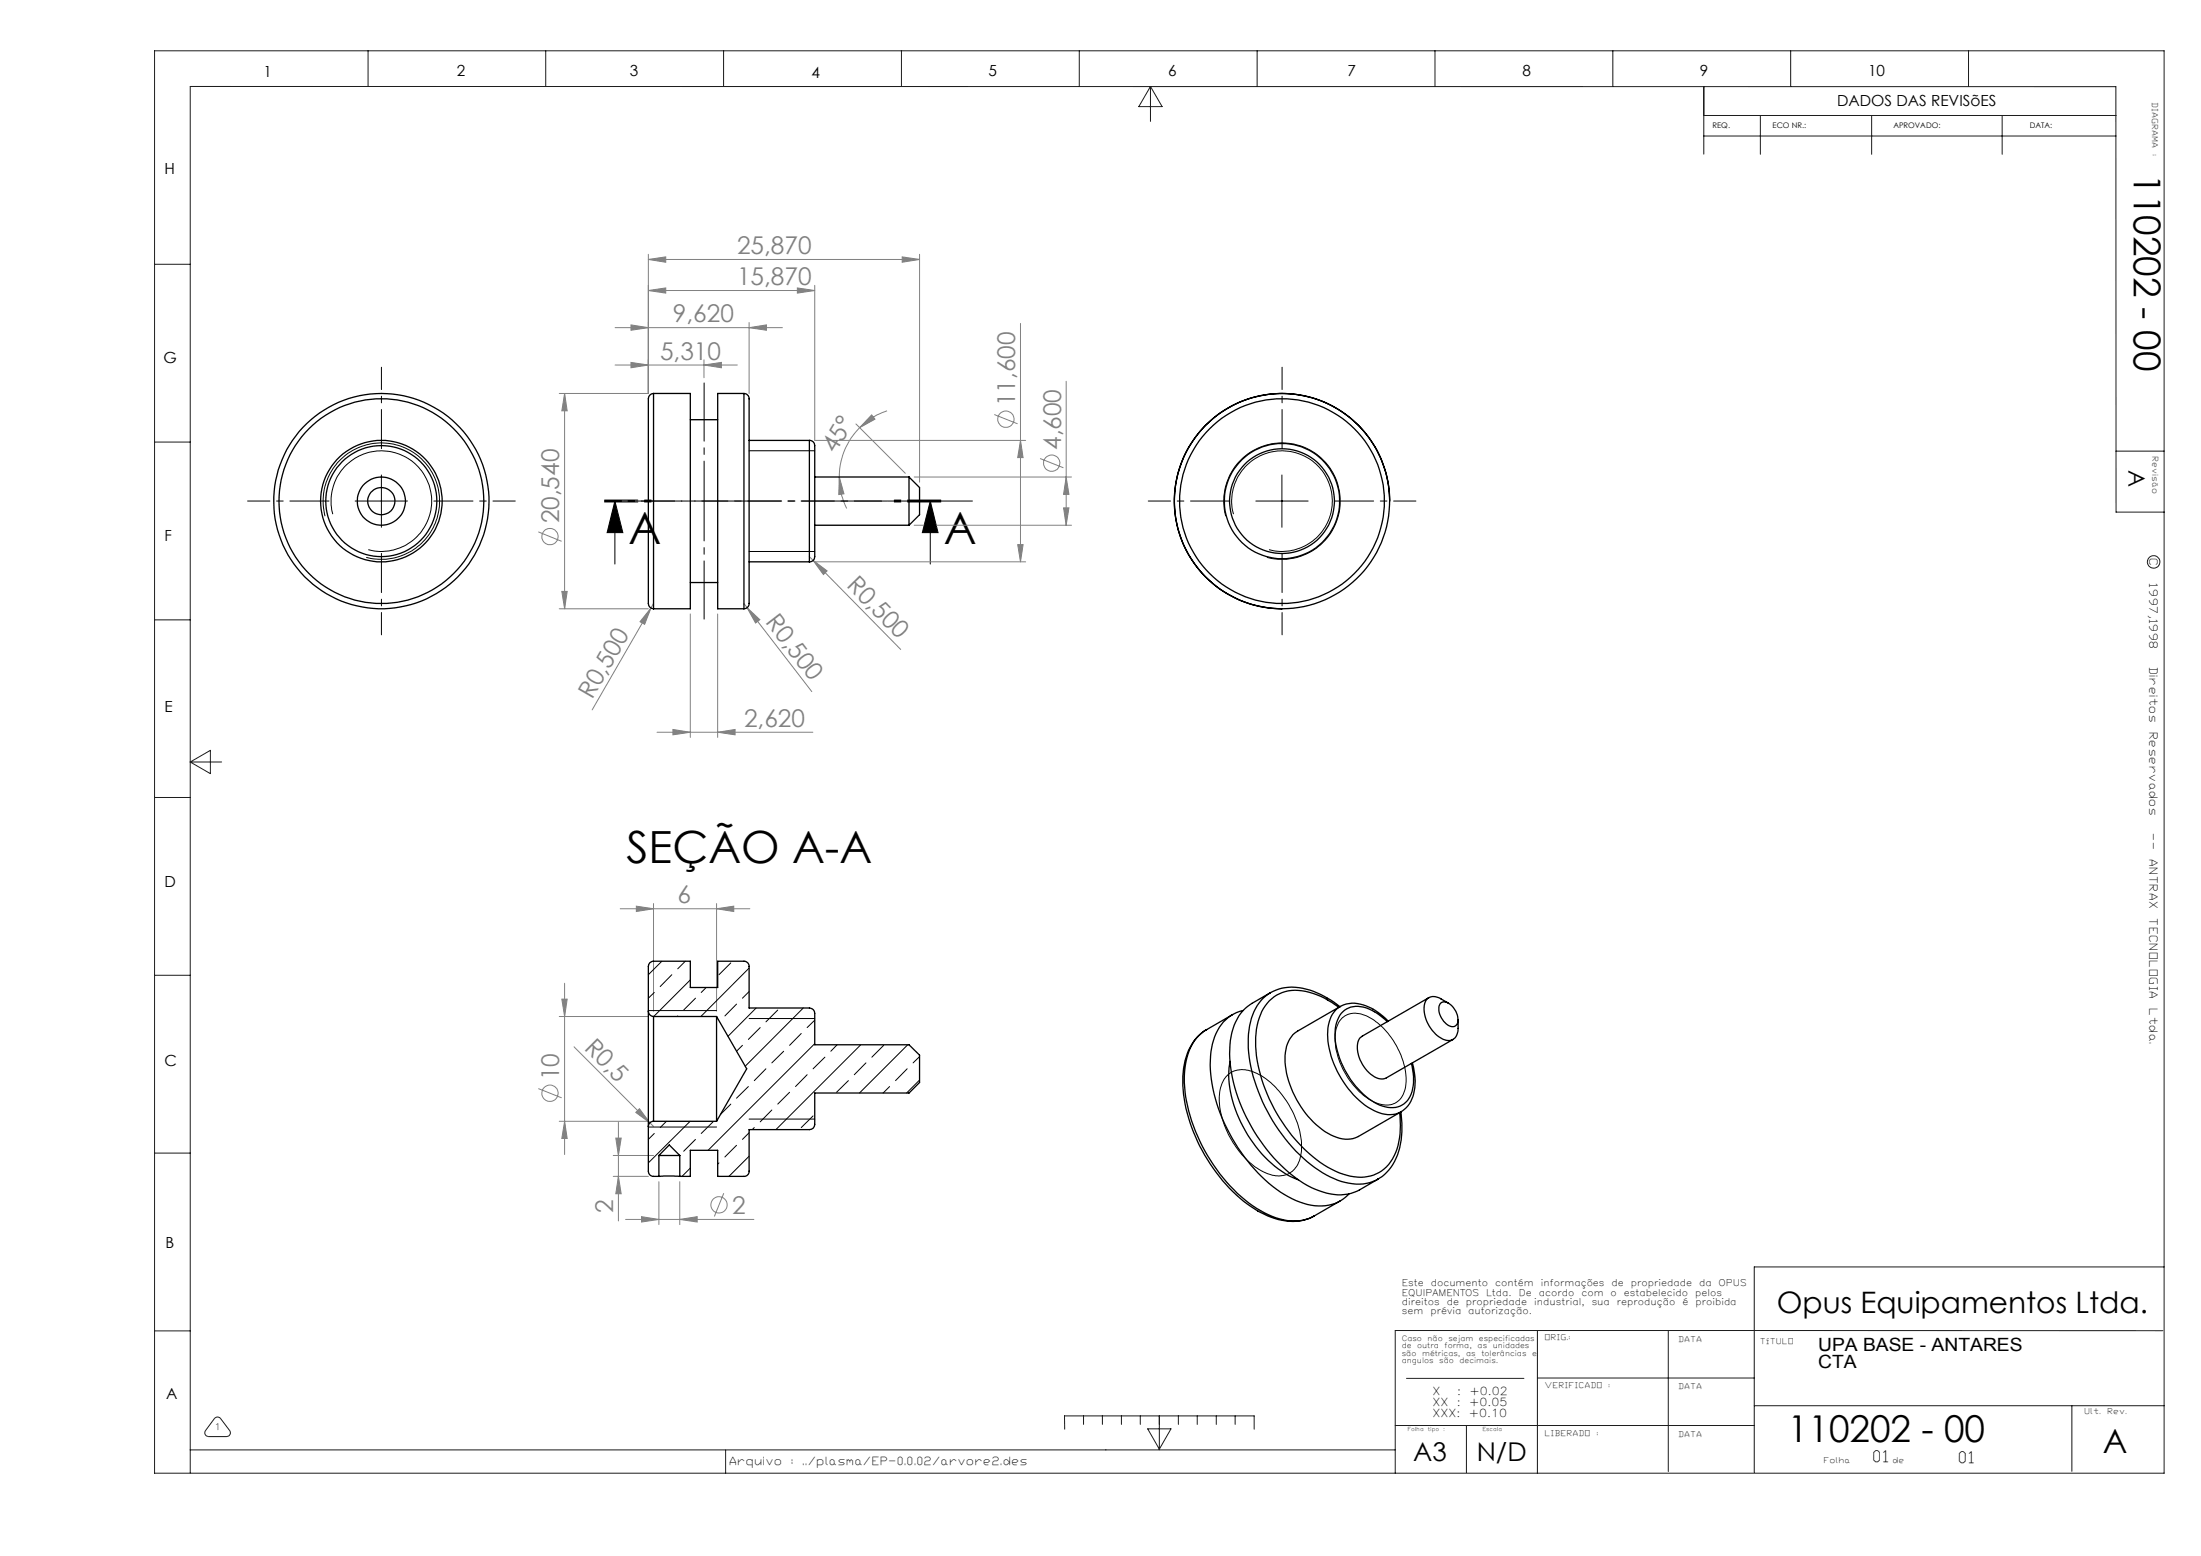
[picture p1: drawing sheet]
<svg xmlns="http://www.w3.org/2000/svg" width="420mm" height="297mm" viewBox="0 0 420 297" stroke-linecap="round" stroke-linejoin="round" font-family="sans-serif">
<g fill="none" stroke="#808080" stroke-width=".19">
<path d="M123.7 49.5l3.3-.5v1.1zM123.7 55.5l3.3-.5v.9zM123.7 48.5v26.6h-17M123.7 49.5h51.8M123.7 55.5h31.8M152.2 55l3.3 .5-3.3 .4zM155.5 54.5v29.6h40.2M172.2 49l3.3 .5-3.3 .6zM175.5 48.5v43.5M107.7 75.1l.5 3.3h-1zM107.7 75.1v41.1M117.4 69.7h23.3"/>
<path d="M117.4 62.5h31.9M120.4 69.2l3.3 .5-3.3 .5zM120.4 62l3.3 .5-3.3 .5zM134.3 69.7l3.4-.5v1zM134.3 68.7v3.4M142.9 62.5l3.4-.5v1zM142.9 61.6v13.5M166.3 79.2l.7 .8-3 1.6zM169.3 78.4a13.7 13.7 0 0 0-5.3 3.2M189.7 79.1l4.5 1.8M194.7 61.7v45.5M203.4 72.8v27.5"/>
<path d="M160.2 91l.8 3.3-.9 .1zM160.2 91a13.4 13.4 0 0 0 1.4 6M163.3 80.9l9.5 9.4M164 81.6a13.2 13.2 0 0 0-3.8 9.4M174.4 91h30.1M194.7 84.1l.5 3.2h-1zM198.5 87.5l4.4 1.8M203 96.9h1l-.6 3.4zM203.4 91l.6 3.4h-1zM102.7 101.5l4.5 1.8M106.7 116.2h17M107.2 112.9h1l-.5 3.3z"/>
<path d="M124.2 116.1l-1.2 3.1-.9-.5zM124.2 116.1l-11.2 19.4M124.7 115.2l-.5 .9M131.7 117.2v23.6M136.9 117.2v23.6M142 115.2l.6 .8M142.6 116l2.4 2.3-.8 .6zM142.6 116l12.3 16M154.4 106.3l.8 .7M155.2 107l2.6 2-.7 .7zM155.2 107l16.7 17M155.5 107.2h40.2"/>
<path d="M174.4 100.3h30.1M194.2 104h1l-.5 3.2zM125.4 139.8h29.7M128.4 139.2l3.3 .6-3.3 .5zM136.9 139.8l3.4-.6v1.1zM118.4 173.5h24.7M121.4 173l3.3 .5-3.3 .5zM124.7 172.5v20.5M136.7 173.5l3.3-.5v1zM136.7 172.5v20.5M106.7 194h17M107.2 190.7h1l-.5 3.3z"/>
<path d="M107.7 187.7v32.7M109.5 199.8l14.5 14.5M102.7 207.8l4.5 1.7M106.7 214h17M107.7 214l.5 3.3h-1zM117.5 217.2h1l-.5 3.4zM118 214.2v18.8M121.3 212.3l.7-.7 2 2.7zM124 214.3l.7 .7M117 224.5h6.7M117 220.6h7.7M118 224.5l.5 3.4h-1z"/>
<path d="M119.4 232.8h24.5M122.4 232.2l3.3 .6-3.3 .5zM125.7 225.6v8.1M129.7 232.8l3.3-.6v1.1zM129.7 225.6v8.1M138.1 227.7l-1.8 4.5"/>
<circle cx="191.9" cy="80" r="1.55"/>
<circle cx="200.7" cy="88.4" r="1.55"/>
<circle cx="104.9" cy="102.4" r="1.55"/>
<circle cx="104.9" cy="208.7" r="1.55"/>
<circle cx="137.2" cy="230" r="1.56"/>
</g>
<g fill="none" stroke="#000" stroke-width=".19">
<path d="M62 98.5a11.1 11.1 0 0 1 9.8-13.9 11.1 11.1 0 0 1 12 12 11.1 11.1 0 0 1-13.9 9.8M63.5 98.1a9.6 9.6 0 0 1 8.4-12 9.6 9.6 0 0 1 10.4 10.4 9.6 9.6 0 0 1-12 8.4M67.8 95.6h10M72.8 90.7v9.9M117.3 95.6l1.6 6.1h-3zM117.3 95.6v12.1M142.9 86h12.6M177.5 95.6l1.5 6.1h-3zM177.5 95.6v12.1M233.9 98.5a11.1 11.1 0 0 1 9.8-13.9 11.1 11.1 0 0 1 12 12 11.1 11.1 0 0 1-13.9 9.8M235.4 98.1a9.6 9.6 0 0 1 8.4-12 9.6 9.6 0 0 1 10.4 10.4 9.6 9.6 0 0 1-12.1 8.4M239.6 95.6h10"/>
<path d="M244.6 90.7v9.9M142.9 105.3h12.6M123.7 192.9h13M142.9 194.4h12.6M256 194.4a4.1 4.1 0 0 1 5-.4 14.5 14.5 0 0 1 7.3 13.1 3.7 3.7 0 0 1-3.7 3.8 8.9 8.9 0 0 1-6.3-3.7 13.7 13.7 0 0 1-3.4-10.5l.1-.3a4.3 4.3 0 0 1 1-2zM123.7 215.1h13M142.9 213.6h12.6M234 205.5a4.8 4.8 0 0 1 5.9-.6 17.1 17.1 0 0 1 8 10.7 8.6 8.6 0 0 1-.7 7.3 4.4 4.4 0 0 1-5.7 1 16.1 16.1 0 0 1-8-9.6 10 10 0 0 1 .1-8.4z"/>
</g>
<g fill="none" stroke="#191924" stroke-width=".19">
<path d="M29.5 9.7h383.5v271.5h-383.5zM70.2 9.7v6.8M104.1 9.7v6.8M138.1 9.7v6.8M172 9.7v6.8M206 9.7v6.8M219.5 16.5v6.7M219.5 16.5l2.3 3.9h-4.5zM239.9 9.7v6.8M273.8 9.7v6.8M307.8 9.7v6.8M325.1 16.5v12.9"/>
<path d="M341.7 9.7v6.8M375.6 9.7v6.8M325.1 22h78.7M325.1 26h78.7M335.9 22v7.5M357.2 22v7.5M382.1 22v7.5M29.5 50.4h6.8M29.5 84.4h6.8M403.8 86.1h9.2M413 97.8h-9.2v-81.3h-367.5v264.6M29.5 118.3h6.8"/>
<path d="M29.5 152.2h6.8M36.3 145.4h6M36.3 145.4l3.8-2.2v4.5zM29.5 186.2h6.8M29.5 220.1h6.8M29.5 254h6.8M293.4 254v27.2M318.3 254v26.9M412.7 254h-146.5v27.2M413 241.8h-78.2v39.3M36.3 276.8h229.9M40.9 270.8a.74 .74 0 0 1 1.2 0l1.7 2.2a.72 .72 0 0 1 .1 .8 .72 .72 0 0 1-.6 .4h-3.5a.73 .73 0 0 1-.6-1.2z"/>
<path d="M138.5 276.8v4.4M203.2 272.8l-.1-2.5h36.2v2.5M206.8 270.3v1.6M210.4 270.3v1.6M214 270.3v1.6M217.6 270.3v1.6M219 272.7h4.4l-2.2 3.9zM221.2 270.3v6.4M224.9 270.3v1.6M228.5 270.3v1.6M232.1 270.3v1.6M235.7 270.3v1.6"/>
<path d="M266.2 272.1h68.6M268.4 263.1h22.4M279.8 272.1v9M293.4 263h41.4M334.8 268.3h78.2M395.4 268.3v12.5"/>
<circle cx="411" cy="107.2" r="1.19"/>
</g>
<path d="M134.4 73.1v45.1" fill="none" stroke="#000" stroke-width=".19" stroke-dasharray="15.2 1.3 1.3 1.3" stroke-dashoffset="4.1"/>
<path d="M116.6 95.6h69" fill="none" stroke="#000" stroke-width=".19" stroke-dasharray="15.2 1.3 1.3 1.3" stroke-dashoffset="1.7"/>
<path d="M115.4 95.5h10M115.4 95.8h10M179.5 95.6h-64.1M179.5 95.5h-10M179.5 95.8h-10" fill="none" stroke="#000" stroke-width=".19" stroke-dasharray="6.3 1.3 1.3 1.3"/>
<path d="M62.8 95.6h-15.6M72.8 85.6v-15.5M82.8 95.6h15.5M234.7 95.6h-15.6M244.6 85.6v-15.5M254.7 95.6h15.5M72.8 105.6v15.6M244.6 105.6v15.6" fill="none" stroke="#000" stroke-width=".19" stroke-dasharray="15.2 1.3 1.3 1.3" stroke-dashoffset="7.8"/>
<path d="M177.5 95.6l1.5 6.1h-3zM117.3 95.6l1.6 6.1h-3z" fill="#000"/>
<g fill="#808080">
<path d="M121.3 212.3l.7-.7 2 2.7z"/>
<path d="M124.2 116.1l-1.2 3.1-.9-.5z"/>
<path d="M142.6 116l2.4 2.3-.8 .6z"/>
<path d="M155.2 107l2.6 2-.7 .7z"/>
<path d="M136.7 173.5l3.3-.5v1zM121.4 173l3.3 .5-3.3 .5z"/>
<path d="M120.4 69.2l3.3 .5-3.3 .5zM134.3 69.7l3.4-.5v1z"/>
<path d="M120.4 62l3.3 .5-3.3 .5zM142.9 62.5l3.4-.5v1z"/>
<path d="M123.7 49.5l3.3-.5v1.1zM172.2 49l3.3 .5-3.3 .6zM123.7 55.5l3.3-.5v.9zM152.2 55l3.3 .5-3.3 .4z"/>
<path d="M128.4 139.2l3.3 .6-3.3 .5zM136.9 139.8l3.4-.6v1.1z"/>
<path d="M122.4 232.2l3.3 .6-3.3 .5zM129.7 232.8l3.3-.6v1.1z"/>
<path d="M166.3 79.2l.7 .8-3 1.6zM160.2 91l.8 3.3-.9 .1z"/>
<path d="M118 224.5l.5 3.4h-1zM117.5 217.2h1l-.5 3.4z"/>
<path d="M203.4 91l.6 3.4h-1zM203 96.9h1l-.6 3.4zM194.7 84.1l.5 3.2h-1zM194.2 104h1l-.5 3.2zM107.7 75.1l.5 3.3h-1zM107.2 112.9h1l-.5 3.3z"/>
<path d="M107.2 190.7h1l-.5 3.3zM107.7 214l.5 3.3h-1z"/>
</g>
<g fill="none" stroke="#000" stroke-width=".25">
<path d="M124.7 75.1a1.24 1.24 0 0 0-1 1.7v38a1.14 1.14 0 0 0 1 1.4M124.7 75.1h7v41.1h-7M124.7 75.1v41.1M142 75.1a1.24 1.24 0 0 1 .9 1.7v38a1.14 1.14 0 0 1-.9 1.4M142 75.1h-5.1v41.1h5.1M142 75.1v41.1M131.7 80.1h5.2M142.9 84.1h11.5M154.4 84.1a1.2 1.2 0 0 1 1.1 1.6v16.3a17 17 0 0 1-.2 4.8l-.3 .3-.6 .1M154.4 84.1v23.1M155.5 91h18M173.5 91v9.3"/>
<path d="M173.5 91l2 2.1v5.1l-2 2.1M265.2 95.6a20.5 20.5 0 0 0-20.6-20.5 20.5 20.5 0 0 0-20.5 20.6 20.5 20.5 0 0 0 20.5 20.5M131.7 111.2h5.2M142.9 107.2h11.5M155.5 100.3h18M123.7 193v-8.5a.96 .96 0 0 1 1-1h7v5h5.2v-5h5.1a.96 .96 0 0 1 .9 1v7.9h11.5a1.02 1.02 0 0 1 1.1 1v6h18l2 2v5.2l-2 2h-18v6a.97 .97 0 0 1-1.1 1h-11.5v8a.96 .96 0 0 1-.9 .9h-5.1v-4.9h-5.2v4.9h-2M123.7 193a1.02 1.02 0 0 0 1 1M123.7 193v22M124.7 194v20M124.7 194h12M136.7 194v20M136.7 194l5.8 10-5.8 10"/>
<path d="M230.2 196.5a9.9 9.9 0 0 0-4.4 8.2 28.9 28.9 0 0 0 5.2 17.5 25.7 25.7 0 0 0 11.5 10.1 9.6 9.6 0 0 0 8.3-.2M230.2 196.5a9.3 9.3 0 0 0-4.1 7.5 28.3 28.3 0 0 0 4.9 17.5 26.1 26.1 0 0 0 12.5 10.9 8.7 8.7 0 0 0 7.3-.3M235.2 193.7l-5 2.8M237.2 192.9a7.9 7.9 0 0 0-5.8 6.4 24.4 24.4 0 0 0 2.3 15.2 30.9 30.9 0 0 0 12.1 13.9 10.9 10.9 0 0 0 8.9 1.3l1.6-.8 1.1-1M242.4 189.5a9.7 9.7 0 0 1 9 0l2.4 1.3 1.9 1.4M242.4 189.5l-3.5 2a8.7 8.7 0 0 0-4 6.4 25.5 25.5 0 0 0 2.9 15.4 30.1 30.1 0 0 0 12.5 13.4 10.3 10.3 0 0 0 8.7 .7l4-2.3M242.4 189.5a9 9 0 0 0-4.1 7.1 27.3 27.3 0 0 0 4.1 16.5 28.1 28.1 0 0 0 12.2 11.9 9.3 9.3 0 0 0 8.4 .1M255.5 192.3a13.4 13.4 0 0 0-9.6-3.2 7.4 7.4 0 0 0-5.8 5.9 22 22 0 0 0 1.7 13.9 29 29 0 0 0 12.3 14.3 9.8 9.8 0 0 0 8.5 .8 8.3 8.3 0 0 0 4.5-6.8l.1-2.4-.1-2.4M255.7 192.1l-8.1 4.7a5.8 5.8 0 0 0-2.4 5.3 18 18 0 0 0 8.8 14.5 5.5 5.5 0 0 0 5.2 .3l8.1-4.7M255.7 192.1a5.8 5.8 0 0 0-2.4 5.3 18 18 0 0 0 8.8 14.5 5.5 5.5 0 0 0 5.2 .3M255.7 192.1h.1M255.8 192.1a6.5 6.5 0 0 1 6.5 .7l1.5 1.1 1.1 1"/>
<path d="M264.7 195a8.8 8.8 0 0 0-6-2.9 4.1 4.1 0 0 0-3.8 3.6 14.8 14.8 0 0 0 3.3 11 11.4 11.4 0 0 0 6.7 4.7 4 4 0 0 0 4.7-3.6 10 10 0 0 0-.3-4.8M272.7 190.4l-12.7 7.4a2.79 2.79 0 0 0-.9 3.1 6.5 6.5 0 0 0 4.2 5h.6l.6-.2 12.8-7.3M274.8 191.6a1.41 1.41 0 0 1 2.1 .3 3.4 3.4 0 0 1 1.1 3.6 1.27 1.27 0 0 1-2-.1 3.4 3.4 0 0 1-1.2-3.8zM276.4 191.5a6 6 0 0 0-2.5-1.3 1.81 1.81 0 0 0-2.2 2.1 6.6 6.6 0 0 0 4.3 6.3 1.88 1.88 0 0 0 2.2-2.1v-1.8M123.7 215v8.6a.96 .96 0 0 0 1 .9h1M124.7 214a.96 .96 0 0 0-1 1M124.7 214h12M234.7 202.6a19.9 19.9 0 0 0 2.9 13.2 20.6 20.6 0 0 0 10.1 9.4h.1M267.3 212.2a14.3 14.3 0 0 1-2.3 11.1l-.8 .9-1.2 .9M269.5 202.9a10 10 0 0 1-.5 7.8l-.6 .7-1.1 .8M125.7 224.5h4M125.7 220.6h4"/>
<path d="M125.7 220.6v3.9M125.7 220.6l2-2.1 2 2.1M129.7 220.6v3.9M255.7 229.2l-4.9 2.9"/>
<circle cx="72.8" cy="95.7" r="19.5"/>
<circle cx="72.8" cy="95.7" r="20.6"/>
<circle cx="72.8" cy="95.6" r="10.6"/>
<circle cx="72.8" cy="95.7" r="2.6"/>
<circle cx="72.8" cy="95.7" r="4.6"/>
<circle cx="72.8" cy="95.7" r="11.6"/>
<circle cx="244.6" cy="95.7" r="11"/>
<circle cx="244.6" cy="95.6" r="10"/>
<circle cx="244.6" cy="95.7" r="19.5"/>
<circle cx="244.6" cy="95.6" r="20.6"/>
</g>
<g fill="none" stroke="#000" stroke-width=".19">
<path d="M124.8 189.4l-1.1 1.1M126.3 183.5l-2.6 2.6M128.2 186.1l-2.2 2.2M129.3 193.9l-.1 .1M130.8 183.5l-1.5 1.4M131.7 187l-7 7M132.7 190.5l-2.2 2.3M134.8 188.5l-1 .9M139.5 183.8l-2.3 2.3M140.5 191.7l-2.2 2.2M141.7 199.5l-1.2 1.2M142.9 184.8l-9.2 9.2"/>
<path d="M142.9 189.3l-1.2 1.2M144.3 192.4l-5.4 5.4M145.1 196.1l-2.3 2.3M148.4 192.8l-2.2 2.2M152.9 197.3l-2.2 2.2M153.3 192.4l-11.1 11.1M155.5 199.2l-20.4 20.4M155.5 194.7l-1.5 1.4M159.7 199.4l-1.2 1.3M164.3 199.4l-16.2 16.2M168.6 199.5l-2.2 2.3M173.2 199.4l-9.2 9.2"/>
<path d="M124.8 216.4l-1.1 1.1M127.2 214l-1.2 1.2M131.7 214l-8 8M132.7 217.5l-2.2 2.2M136.1 214.1l-2.3 2.3M139.5 210.7l-2 2M140.5 218.6l-2.2 2.2M142.8 207.4l-2.3 2.2M142.9 216.2l-1.2 1.3M143.9 215.2l-.4 .4M146.2 204l-2.3 2.3M147.3 211.9l-2.2 2.2"/>
<path d="M149.5 200.7l-2.2 2.2M150.7 208.5l-2.3 2.2M154 205.1l-2.2 2.3M155.2 213l-2.3 2.2M157.4 201.8l-2.2 2.2M161.9 206.3l-2.3 2.2M165.2 202.9l-2.2 2.2M169.8 207.4l-1.3 1.2M173.1 204l-2.2 2.3M175.5 206.2l-2.5 2.4M175.5 201.7l-1.3 1.2M125.7 224.5h-.1"/>
<path d="M131.7 223l-1.6 1.5M137.2 222l-.3 .2M142.9 220.7l-3.8 3.8"/>
</g>
<g font-size="8.5">
<text x="119.9" y="103.8">A</text>
<text x="180.1" y="103.8">A</text>
<text x="119.5" y="164.7">SEÇÃO A-A</text>
</g>
<g font-size="7.1">
<text x="407.2" y="33.2" transform="rotate(90 407.2 33.2)">110202 - 00</text>
<text x="341.2" y="275.3">110202 - 00</text>
</g>
<text font-size="6.3" x="401.3" y="277.4">A</text>
<text font-size="5.6" x="339.1" y="250.7">Opus Equipamentos Ltda.</text>
<g font-size="4.9">
<text x="269.7" y="278.9">A3</text>
<text x="281.8" y="278.9">N/D</text>
</g>
<g font-size="4.7" fill="#808080">
<text x="140.7" y="48.5">25,870</text>
<text x="140.7" y="54.4">15,870</text>
<text x="128.4" y="61.5">9,620</text>
<text x="125.9" y="68.7">5,310</text>
<text x="193.7" y="77.5" transform="rotate(-90 193.7 77.5)">11,600</text>
<text x="159.4" y="86.7" transform="rotate(-59 159.4 86.7)">45°</text>
<text x="202.5" y="85.9" transform="rotate(-90 202.5 85.9)">4,600</text>
<text x="106.7" y="99.9" transform="rotate(-90 106.7 99.9)">20,540</text>
<text x="161.4" y="111.9" transform="rotate(45 161.4 111.9)">R0,500</text>
<text x="146" y="118.8" transform="rotate(52 146 118.8)">R0,500</text>
<text x="113" y="133.6" transform="rotate(-60 113 133.6)">R0,500</text>
<text x="142" y="138.7">2,620</text>
<text x="129.3" y="172.4">6</text>
<text x="111.3" y="200.2" transform="rotate(45 111.3 200.2)">R0,5</text>
<text x="106.7" y="206.2" transform="rotate(-90 106.7 206.2)">10</text>
<text x="117" y="231.4" transform="rotate(-90 117 231.4)">2</text>
<text x="139.7" y="231.7">2</text>
</g>
<text font-size="4.4" x="406.2" y="89.7" transform="rotate(90 406.2 89.7)">A</text>
<g font-size="3.5">
<text x="346.9" y="257.8">UPA BASE - ANTARES</text>
<text x="346.9" y="261.1">CTA</text>
</g>
<g font-size="3">
<text x="357.6" y="279.1">01</text>
<text x="373.9" y="279.2">01</text>
</g>
<g font-size="2.9">
<text x="50.3" y="14.7">1</text>
<text x="87.2" y="14.6">2</text>
<text x="120.2" y="14.6">3</text>
<text x="154.8" y="15">4</text>
<text x="188.7" y="14.6">5</text>
<text x="222.9" y="14.6">6</text>
<text x="257.1" y="14.6">7</text>
<text x="290.5" y="14.6">8</text>
<text x="324.4" y="14.6">9</text>
<text x="356.5" y="14.4">10</text>
<text x="350.6" y="20.3">DADOS DAS REVISõES</text>
<text x="31.4" y="33.1">H</text>
<text x="31.2" y="69.4">G</text>
<text x="31.4" y="103.3">F</text>
<text x="31.4" y="135.8">E</text>
<text x="31.4" y="169.4">D</text>
<text x="31.4" y="203.4">C</text>
<text x="31.6" y="238.2">B</text>
<text x="31.7" y="267">A</text>
</g>
<g font-size="2.1">
<text x="410.2" y="106.7" transform="rotate(90 410.2 106.7)">C</text>
<text x="410.2" y="111.6" transform="rotate(90 410.2 111.6)">1997,1998</text>
<text x="410.2" y="127.5" transform="rotate(90 410.2 127.5)">Direitos</text>
<text x="410.2" y="139.9" transform="rotate(90 410.2 139.9)">Reservados</text>
<text x="410.2" y="159.3" transform="rotate(90 410.2 159.3)">--</text>
<text x="410.2" y="164.1" transform="rotate(90 410.2 164.1)">ANTRAX</text>
<text x="410.2" y="175.4" transform="rotate(90 410.2 175.4)">TECNOLOGIA</text>
<text x="410.2" y="192.7" transform="rotate(90 410.2 192.7)">Ltda.</text>
<text x="273.3" y="266.3">X</text>
<text x="273.3" y="268.4">XX</text>
<text x="278" y="268.4">:</text>
<text x="278.1" y="266.3">:</text>
<text x="280.3" y="268.4">+0.05</text>
<text x="280.4" y="266.3">+0.02</text>
<text x="273.3" y="270.5">XXX:</text>
<text x="280.3" y="270.5">+0.10</text>
<text x="139.3" y="279.7">Arquivo</text>
<text x="151.2" y="279.7">:</text>
<text x="153.3" y="279.7">../plasma/EP-0.0.02/arvore2.des</text>
</g>
<g font-size="1.8">
<text x="267.5" y="245.6">Este</text>
<text x="273" y="245.6">documento</text>
<text x="285.3" y="245.6">contém</text>
<text x="294" y="245.6">informações</text>
<text x="307.5" y="245.6">de</text>
<text x="311.2" y="245.6">propriedade</text>
<text x="324.2" y="245.6">da</text>
<text x="328" y="245.6">OPUS</text>
<text x="267.5" y="247.3">EQUIPAMENTOS</text>
<text x="267.5" y="249.1">direitos</text>
<text x="267.5" y="250.8">sem</text>
<text x="273" y="250.8">prévia</text>
<text x="276.1" y="249.1">de</text>
<text x="279.7" y="249.1">propriedade</text>
<text x="280.2" y="250.8">autorização.</text>
<text x="283.6" y="247.3">Ltda.</text>
<text x="289.8" y="247.3">De</text>
<text x="292.7" y="249.1">industrial,</text>
<text x="293.6" y="247.3">acordo</text>
<text x="301.8" y="247.3">com</text>
<text x="303.7" y="249.1">sua</text>
<text x="307.4" y="247.3">o</text>
<text x="308.5" y="249.1">reprodução</text>
<text x="309.9" y="247.3">estabelecido</text>
<text x="321" y="249.1">é</text>
<text x="323.5" y="247.3">pelos</text>
<text x="323.5" y="249.1">proibida</text>
</g>
<text font-size="1.7" x="40.9" y="273">1</text>
<g font-size="1.5">
<text x="410.7" y="19.7" transform="rotate(90 410.7 19.7)">DIAGRAMA</text>
<text x="326.8" y="24.4">REQ.</text>
<text x="338.3" y="24.4">ECO NR.:</text>
<text x="361.3" y="24.4">APROVADO:</text>
<text x="387.3" y="24.4">DATA:</text>
<text x="410.7" y="29.6" transform="rotate(90 410.7 29.6)">:</text>
<text x="410.7" y="87.3" transform="rotate(90 410.7 87.3)">Revisão</text>
<text x="294.9" y="255.8">ORIG.:</text>
<text x="320.4" y="256.1">DATA</text>
<text x="336" y="256.6">TÍTULO</text>
<text x="294.9" y="265">VERIFICADO</text>
<text x="307.1" y="265">:</text>
<text x="320.4" y="265.2">DATA</text>
<text x="397.9" y="270">Ult.</text>
<text x="402.3" y="270">Rev.</text>
<text x="294.9" y="274">LIBERADO</text>
<text x="304.8" y="274">:</text>
<text x="320.4" y="274.2">DATA</text>
<text x="348.2" y="279.2">Folha</text>
<text x="361.3" y="279.2">de</text>
</g>
<g font-size="1.4">
<text x="267.5" y="256">Caso</text>
<text x="267.5" y="257.4">de</text>
<text x="270.4" y="257.4">outra</text>
<text x="272.4" y="256">não</text>
<text x="275.7" y="257.4">forma,</text>
<text x="276.4" y="256">sejam</text>
<text x="282" y="257.4">as</text>
<text x="282.2" y="256">especificadas</text>
<text x="284.9" y="257.4">unidades</text>
<text x="267.5" y="258.8">são</text>
<text x="267.5" y="260.2">angulos</text>
<text x="271.4" y="258.8">métricas,</text>
<text x="274.7" y="260.2">são</text>
<text x="278.5" y="260.2">decimais.</text>
<text x="279.8" y="258.8">as</text>
<text x="282.7" y="258.8">tolerâncias</text>
<text x="292.4" y="258.8">e</text>
</g>
<g font-size="1">
<text x="268.6" y="273.1">Folha</text>
<text x="272.5" y="273.1">tipo</text>
<text x="275.4" y="273.1">:</text>
<text x="282.9" y="273.1">Escala</text>
</g>
</svg>
